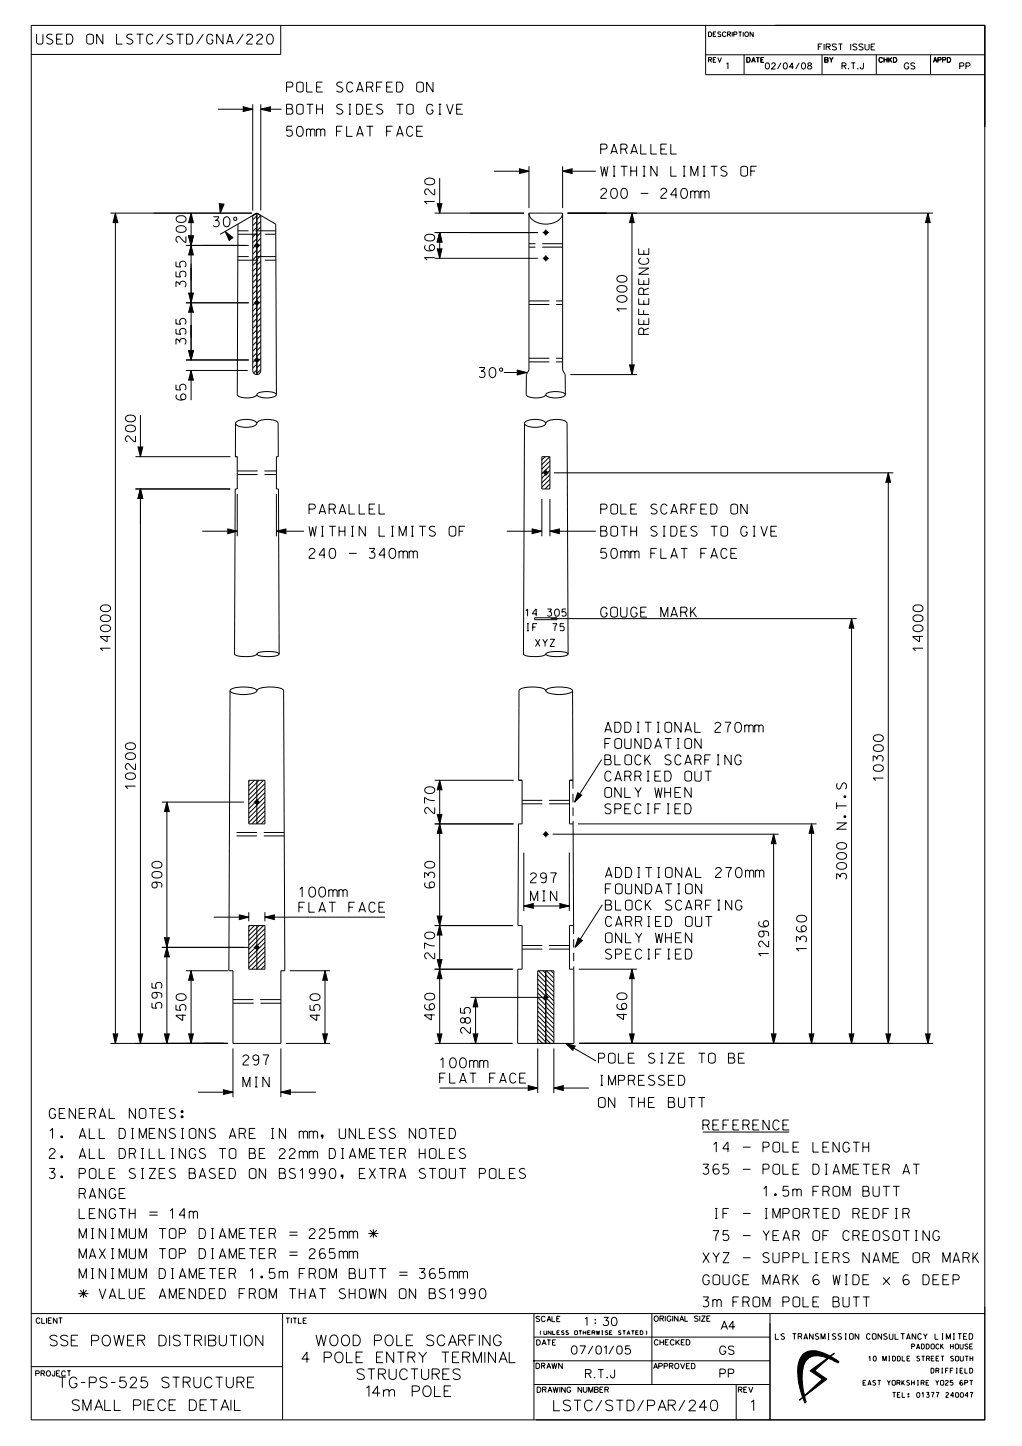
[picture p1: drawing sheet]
<svg xmlns="http://www.w3.org/2000/svg" width="210mm" height="297mm" viewBox="0 0 210 297" stroke-linecap="round" stroke-linejoin="round" font-family="sans-serif">
<g fill="none" stroke="#000" stroke-width=".21">
<path d="M6.4 5.2h196v286.4h-196zM57.7 5.2v6h-51.3M145 11.3h57.4M145 5.2v10.1h57.4M152.9 11.3v4M159.2 5.2h43.2v20.9v-20.9h-42.9M168.9 11.3v4M180.1 11.3v4M191.2 11.3v4M44.8 22.4h7.1M51.9 21.4v21.8M53.6 21.4v21.8"/>
<path d="M53.6 22.4h4.3M90.3 36.6v7.2M101.5 35.2h7.2M108.7 34.1v8.7M115.6 35.2h6.8M115.6 34.1v8.7M22.7 43.8h29.1M23.7 43.8v170.5M38.2 50.4h12.9M39.3 43.8v30.1M43.9 44.5h1l-.1 .4-.5 .4a.66 .66 0 0 1 .7 .9 .66 .66 0 0 1-1.1 .1M46.2 44.6l.3-.1a1.09 1.09 0 0 1 .8 1 1.09 1.09 0 0 1-.7 1.1h-.1a1.28 1.28 0 0 1-.3-2z"/>
<path d="M48.1 44.7l.2-.1 .3 .1v.5l-.3 .1-.2-.1zM48.9 46l-.1 35.1a2.88 2.88 0 0 0 2.7 .6l1-.3 .3-.3M52.1 43.8l-.2 .2M52.8 43.8l.8 .5v31.8a.83 .83 0 0 1-.8 .8M52.8 43.8l-.9 .5v31.8a.86 .86 0 0 0 .9 .8M52.8 44.3l-.9 .9M52.8 45.5l-.9 .9M52.8 46.7l-.9 .8M52.8 47.8l-.9 .9M52.8 49l-.9 .8M52.8 50.2l-.9 .8M52.8 51.4l-.9 .8"/>
<path d="M52.8 52.5l-.9 .9M52.8 53.7l-.9 .8M52.8 54.9l-.9 .8M52.8 56.1l-.9 .8M52.8 57.2l-.9 .9M52.8 58.4l-.9 .8M52.8 59.6l-.9 .8M52.8 43.8l3.9 2.2 .1 35.1M52.8 43.8l-7.5 4.3M52.8 43.8v33.1M52.9 43.8l-.1 .1M53.6 44.2l-.8 .9"/>
<path d="M53.6 45.4l-.8 .8M53.6 46.6l-.8 .8M53.6 47.8l-.8 .8M53.6 48.9l-.8 .9M53.6 50.1l-.8 .8M53.6 51.3l-.8 .8M53.6 52.5l-.8 .8M53.6 53.6l-.8 .9M53.6 54.8l-.8 .8M53.6 56l-.8 .8M53.6 57.1l-.8 .9M53.6 58.3l-.8 .9"/>
<path d="M53.6 59.5l-.8 .8M89.3 43.8h18.4M89.3 47.8h21.2M89.3 53.1h21.2M90.3 47.8v5.3M108.7 43.8h6.9M108.7 43.8v32.2l-.5 .9-.1 4.2a2.92 2.92 0 0 0 2.8 .6l1-.3 .2-.3M108.7 43.8a3.1 3.1 0 0 0 3.4 2.2 3.1 3.1 0 0 0 3.5-2.2M115.6 43.8v32.2l.5 .9 .1 4.2M116.6 43.8h75.1M129.9 43.8v33.1M190.7 43.8v170.5"/>
<path d="M38.2 73.9h12.9M38.2 62.2h12.9M38.2 76.1h12.7M39.3 76.1v6.1M52.8 60.7l-.9 .9M52.8 61.9l-.9 .9M52.8 63.1l-.9 .8M52.8 64.2l-.9 .9M52.8 65.4l-.9 .8M52.8 66.6l-.9 .8M52.8 67.8l-.9 .8M52.8 68.9l-.9 .9"/>
<path d="M52.8 70.1l-.9 .8M52.8 71.3l-.9 .8M52.8 72.5l-.9 .8M52.8 73.6l-.9 .9M52.8 74.8l-.9 .8M52.8 76l-.9 .8M53.6 60.6l-.8 .9M53.6 61.8l-.8 .8M53.6 63l-.8 .8M53.6 64.2l-.8 .8M53.6 65.3l-.8 .9M53.6 66.5l-.8 .8"/>
<path d="M53.6 67.7l-.8 .8M53.6 68.9l-.8 .8M53.6 70l-.8 .9M53.6 71.2l-.8 .8M53.6 72.4l-.8 .8M53.6 73.6l-.8 .8M53.6 74.7l-.8 .9M53.6 75.9l-.8 .8M98.5 75.5h1.1a.86 .86 0 0 1-.7 .7 .67 .67 0 0 1 .7 .9 .67 .67 0 0 1-1.1 .2M100.9 75.6l.4-.1a1.19 1.19 0 0 1 0 2.1h-.2a1.26 1.26 0 0 1-.2-2zM103.5 76.5h4.7M117.2 76.9h13.7"/>
<path d="M27.8 93.8h19.5M28.9 85.3v8.5M48.4 87v6.8h.4v6.6h-.5l-.1 33.9a4.1 4.1 0 0 0 3.2 .5l1.1-.2 .3-.3M48.4 87a2.17 2.17 0 0 0 2.2 .8l1.2-.2a1.14 1.14 0 0 0 1-.6M48.4 87a2.17 2.17 0 0 1 2.2-.9l1.2 .2a1.14 1.14 0 0 1 1 .7M52.8 87a2.9 2.9 0 0 1 3-.8l.4 .1a1.08 1.08 0 0 1 .9 .7l.1 6.8h-.4v6.6h.4l.2 33.9M52.8 81.1a2.88 2.88 0 0 0 2.8 .6l.9-.3 .3-.3M52.8 81.1a2.93 2.93 0 0 1 2.8-.6l.9 .2 .3 .4M107.8 87a2.17 2.17 0 0 0 2.2 .8l1.2-.2a1.14 1.14 0 0 0 .9-.6M107.8 87a2.17 2.17 0 0 1 2.2-.9l1.2 .2a1.14 1.14 0 0 1 .9 .7M107.8 87l-.2 47.3a4.1 4.1 0 0 0 3.1 .5l1.1-.2 .3-.3M111.3 93.8h1.7v6.6h-1.7z"/>
<path d="M112 93.8l-.7 .7M112.1 81.1a2.88 2.88 0 0 0 2.8 .6l1-.3 .3-.3M112.1 81.1a2.93 2.93 0 0 1 2.8-.6l1 .2 .3 .4M112.1 87a2.91 2.91 0 0 1 3.1-.8l.4 .1a1.08 1.08 0 0 1 .9 .7l.2 47.3M113 93.8l-1.7 1.7M113 99.4l-1 1M113 94.7l-1.7 1.7M113 95.7l-1.7 1.6M113 96.6l-1.7 1.6M113 97.5l-1.7 1.7M113 98.5l-1.7 1.6M113.8 97.1h69.8"/>
<path d="M182.5 97.1v117.2M27.8 100.4h19.5M28.9 100.4v113.9M41.6 109.1h7.2M48.8 101.5v8.6M56.8 101.5v8.6M56.8 109.1h5.7M104.1 109.1h7.2M111.3 102.5v7.6M113 102.5v7.6M113 109.1h9.4M113 100.3l-.1 .1"/>
<path d="M52.8 134.3a4.1 4.1 0 0 0 3.1 .5l1.2-.2 .3-.3M52.8 134.3a4.3 4.3 0 0 1 3.1-.5l1.2 .3 .3 .2M109.9 126.9h4.5v.4h-4.5zM112.1 134.3a4.1 4.1 0 0 0 3.2 .5l1.1-.2 .3-.3M112.1 134.3a4.3 4.3 0 0 1 3.2-.5l1.1 .3 .3 .2M113.2 127.1h62.8M175 127.1v87.2M47.3 141.9l-.3 57.5h.9v14.9M47.3 141.9a3.3 3.3 0 0 0 2.7 .8 4.6 4.6 0 0 0 2.7-.7l.1-.1M47.3 141.9a2.99 2.99 0 0 1 2.7-.8 4.2 4.2 0 0 1 2.7 .6l.1 .2M52.8 141.9a2.99 2.99 0 0 1 2.7-.8 4.2 4.2 0 0 1 2.7 .6l.3 57.7h-.8v14.9h-9.8M112.1 141.9a2.99 2.99 0 0 0-2.7-.8 4.2 4.2 0 0 0-2.7 .6l-.1 18.6h.7v8.9h-.8l-.1 20.9h.9v9h-.9v15.2h11.5v-15.2h-.9v-9h.9l-.1-20.9h-.8v-8.9h.7v-18.4"/>
<path d="M112.1 141.9a3.3 3.3 0 0 0 2.8 .8 4.6 4.6 0 0 0 2.7-.7l.1-.1M112.1 141.9a2.99 2.99 0 0 1 2.8-.8 4.2 4.2 0 0 1 2.7 .6l.1 .2M123.6 156l-5.5 8.7M33.3 164.7h16.8M34.3 164.7v49.6M51.1 160.3h3.3v8.9h-3.3zM51.3 160.3l-.2 .2M52.3 160.3l-1.2 1.1M52.8 160.3v8.9M53.2 160.3l-2.1 2.1M54.2 160.3l-3.1 3M54.4 160.9l-3.3 3.3"/>
<path d="M54.4 161.9l-3.3 3.3M54.4 162.8l-3.3 3.3M54.4 163.7l-3.3 3.4M54.4 164.7l-3.3 3.3M54.4 165.6l-3.3 3.3M54.4 167.5l-1.7 1.7M54.4 166.5l-2.6 2.7M54.4 168.4l-.7 .8M89.3 169.2h16.2M89.3 160.3h16.3M90.3 160.3v54M107.6 175.1v12"/>
<path d="M113.6 171.3h46.4M117 175.1v12M118.8 169.2h49M159 171.3v43M166.8 169.2v45.1M33.3 194.6h17.8M38.2 199.4h8.6M39.3 199.4v14.9M43.9 188.4h7.2M51.1 190.1h3.3v9h-3.3zM51.1 187.4v1.8M51.3 190.1l-.2 .2"/>
<path d="M52.3 190.1l-1.2 1.2M52.8 190.1v9M53.2 190.1l-2.1 2.1M54.2 190.1l-3.1 3M54.4 190.7l-3.3 3.4M54.4 191.7l-3.3 3.3M54.4 192.6l-3.3 3.4M54.4 193.6l-3.3 3.3M54.4 194.5l-3.3 3.3M54.4 195.4l-3.3 3.4M54.4 197.3l-1.7 1.8M54.4 196.4l-2.6 2.7"/>
<path d="M54.4 187.4v1.8M54.4 188.4h24.7M54.4 198.3l-.7 .8M59.5 199.4h8.3M66.8 199.4v14.9M89.3 190.1h16.1M89.3 199.1h16.1M107.6 186.1h9.4M110.6 199.4l1.6 1.5M111.6 199.4l.6 .6M112.1 199.4v14.9M112.3 199.4l1.5 1.5"/>
<path d="M113.2 199.4l.6 .6M118.9 199.1h12M123.8 185.8l-5.6 8.8M129.9 199.1v15.2M22.7 214.3h24.1M47.9 214.3h.1M47.9 215.3v10.1M57.7 215.3v10.1M58.7 214.3h9.1M89.3 214.3h16M96.7 204.9h14.8M97.7 204.9v9.4"/>
<path d="M110.5 200.2l1.7 1.7M110.5 201.1l1.7 1.7M110.5 202.1l1.7 1.7M110.5 203l1.7 1.7M110.5 203.9l1.7 1.7M110.5 204.9l1.7 1.7M110.5 205.8l1.7 1.7M110.5 206.8l1.7 1.6M110.5 207.7l1.7 1.7M110.5 208.6l1.7 1.7M110.5 209.5l1.7 1.8M110.5 210.5l1.7 1.7"/>
<path d="M110.5 211.4l1.7 1.7M110.5 214.2l.1 .1M110.5 213.3l1 1M110.5 214.3v-14.9h3.3v14.9M110.5 215.3v9.2M110.5 212.4l1.7 1.7M112.1 200.1l1.7 1.8M112.1 201.1l1.7 1.7M112.1 202l1.7 1.7M112.1 203l1.7 1.7M112.1 203.9l1.7 1.7M112.1 204.8l1.7 1.7"/>
<path d="M112.1 205.8l1.7 1.7M112.1 206.7l1.7 1.7M112.1 207.7l1.7 1.7M112.1 208.6l1.7 1.7M112.1 209.5l1.7 1.7M112.1 210.5l1.7 1.7M112.1 211.4l1.7 1.7M112.1 212.3l1.7 1.7M112.1 213.3l1 1M112.1 214.2l.1 .1M113.8 215.3v9.2M116.2 214.3l6.2 3.6"/>
<path d="M119 214.3h72.7M40.7 224.3h7.2M57.7 224.3h7.2M90.3 223.5h20.2M113.8 223.5h7.2M144.4 232.5h17.8M6.4 269.8h196M58.1 269.8v21.8M109.7 274.6h48.5M109.7 279.5h48.5M109.7 269.8v21.8M133.9 269.8v14.6"/>
<path d="M158.2 269.8v21.8M202.4 268.4v23.2h-92.3M6.4 280.7h51.7M109.7 284.4h48.5M151.3 284.4v7.2M151.7 285.4h.7l.1-.3-.3-.2h-.5v1.1M152.1 285.4l.4 .6M152.8 285.4h.4M153.5 284.9h-.7v1.1h.7M153.8 284.9l.5 1.1 .4-1.1M191.3 281h.4l.2 .3v.5l-.2 .2h-.4zM192.3 281.5h.4"/>
<path d="M192.7 281.5l.2-.2-.1-.2-.5-.1v1M192.7 281.5l.2 .5M193.5 281h.2M193.5 282h.2M193.6 281v1M194.3 281.5h.4M194.9 281h-.6v1M195.3 281.5h.4M195.9 281h-.6v1M196.5 281h.2M196.5 282h.2M196.6 281v1"/>
<path d="M197.3 281.5h.4M197.8 281h-.5v1h.6M198.3 281v1h.5M199.2 281h.4l.2 .3v.5l-.2 .2h-.4z"/>
<circle cx="103" cy="75.9" r=".35"/>
</g>
<g fill="#000" stroke="#000" stroke-width=".21">
<path d="M49.9 21.9l2 .5-2 .5zM53.6 22.4l2.1-.5v1zM106.6 34.6l2.1 .6-2.1 .5zM115.6 35.2l2.1-.6v1.1zM23.7 43.8l.5 2h-1zM39.3 50.4l.5 2.1h-1.1zM38.7 48.4h1.1l-.5 2zM39.3 43.8l.5 2h-1.1zM45 41.7l1.1 .1-.8 2zM46.3 47.6l1.6 1.3-.8 .6zM90.3 47.8l.5 2h-1zM89.8 51h1l-.5 2.1z"/>
<path d="M89.8 41.7h1l-.5 2.1zM129.9 43.8l.5 2h-1.1zM190.7 43.8l.5 2h-1.1zM39.3 62.2l.5 2h-1.1zM38.7 71.9h1.1l-.5 2zM39.3 76.1l.5 2.1h-1.1zM38.7 60.1h1.1l-.5 2.1zM106.2 76l2 .5-2 .5zM129.3 74.9h1.1l-.5 2zM28.3 91.7h1.1l-.5 2.1zM182.5 97.1l.5 2.1h-1zM28.9 100.4l.5 2.1h-1.1z"/>
<path d="M46.7 108.6l2.1 .5-2.1 .5zM56.8 109.1l2-.5v1zM109.3 108.6l2 .5-2 .5zM113 109.1l2-.5v1zM175 127.1l.5 2h-1.1zM34.3 164.7l.5 2.1h-1zM90.3 160.3l.5 2h-1zM90.3 169.2l.5 2.1h-1zM89.8 167.2h1l-.5 2zM118.7 162.7l.9 .6-1.5 1.4zM159 171.3l.5 2.1h-1zM166.8 169.2l.5 2.1h-1.1z"/>
<path d="M34.3 194.6l.5 2h-1zM33.8 192.5h1l-.5 2.1zM49.1 187.9l2 .5-2 .5zM54.4 188.4l2.1-.5v1zM90.3 190.1l.5 2.1h-1zM89.8 188.1h1l-.5 2zM89.8 197h1l-.5 2.1zM107.6 186.1l2.1-.5v1zM114.9 185.6l2.1 .5-2.1 .5zM118.9 192.5l.8 .6-1.5 1.5zM23.2 212.3h1l-.5 2zM28.3 212.3h1.1l-.5 2z"/>
<path d="M33.8 212.3h1l-.5 2zM39.3 199.4l.5 2h-1.1zM38.7 212.3h1.1l-.5 2zM66.8 199.4l.5 2h-1zM66.3 212.3h1l-.5 2zM90.3 199.1l.5 2h-1zM89.8 212.3h1l-.5 2zM97.7 204.9l.5 2h-1zM97.2 212.3h1l-.5 2zM116.2 214.3l2.1 .6-.5 .9zM129.9 199.1l.5 2h-1.1zM129.3 212.3h1.1l-.5 2z"/>
<path d="M158.5 212.3h1l-.5 2zM166.2 212.3h1.1l-.5 2zM174.4 212.3h1.1l-.5 2zM182 212.3h1l-.5 2zM190.1 212.3h1.1l-.5 2zM45.8 223.8l2.1 .5-2.1 .5zM57.7 224.3l2.1-.5v1zM108.4 223l2.1 .5-2.1 .5zM113.8 223.5l2.1-.5v1zM163.9 280.9l1 .3zM164.9 281.2h.1z"/>
<path d="M109.6 279.4l.2 .2z" fill-rule="evenodd"/>
<path d="M165 278.2l.8 1.1-.5 .7-.3 .8-1-.2 .4-1.6z" fill-rule="evenodd"/>
<path d="M165 278.2l.2-.2 .8 1.1-.2 .2z" fill-rule="evenodd"/>
<path d="M165.2 278l1.2-.5h1v1l-.8 .2-.6 .4z" fill-rule="evenodd"/>
<path d="M167.4 277.5h.2l.1 1h-.3z" fill-rule="evenodd"/>
<path d="M167.6 277.5l2.2 .7-.1 .6-2-.3z" fill-rule="evenodd"/>
<path d="M169.8 278.2h.2l-.1 .7-.2-.1z" fill-rule="evenodd"/>
<path d="M169.6 278.7l.1 .1z" fill-rule="evenodd"/>
<path d="M170 278.2l.6 .3-.5 .4h-.2z" fill-rule="evenodd"/>
<path d="M170.3 279l.4-.4 .9 .5-.1 .4z" fill-rule="evenodd"/>
<path d="M171.6 279.1l.2 .2-.1 .4-.3-.2z" fill-rule="evenodd"/>
<path d="M166.4 281.5l5-3.6-4 3.6 2.5 1.8-5.6 4.3 4.7-4.3z" fill-rule="evenodd"/>
<path d="M171.4 279.5l.1 .1z" fill-rule="evenodd"/>
<path d="M171.8 279.3l.6 .4-.2 .3-.5-.3z" fill-rule="evenodd"/>
<path d="M164.1 283.8h.8v.3l-.8 .1z" fill-rule="evenodd"/>
<path d="M163.9 280.9l1.1 .3-.1 2.6h-.8z" fill-rule="evenodd"/>
<path d="M164.1 284.2l.8-.1 .3 2.1-.5 .2z" fill-rule="evenodd"/>
<path d="M164.8 286.7l.5-.2v.2l-.4 .3z" fill-rule="evenodd"/>
<path d="M164 280.6l1 .2v.4l-1.1-.3z" fill-rule="evenodd"/>
<path d="M164.7 286.4l.5-.2 .1 .3-.5 .2z" fill-rule="evenodd"/>
<path d="M165 287.1l.3-.3 .4 1.2-.3 .2z" fill-rule="evenodd"/>
<circle cx="52.8" cy="50.4" r=".36"/>
<circle cx="112.1" cy="53.1" r=".36"/>
<circle cx="112.1" cy="47.8" r=".36"/>
<circle cx="52.8" cy="62.2" r=".36"/>
<circle cx="52.8" cy="74" r=".36"/>
<circle cx="112.1" cy="97.1" r=".36"/>
<circle cx="52.8" cy="164.7" r=".36"/>
<circle cx="112.2" cy="171.3" r=".36"/>
<circle cx="52.8" cy="194.6" r=".36"/>
<circle cx="112.2" cy="204.9" r=".36"/>
</g>
<g fill="none" stroke="#000" stroke-width=".21" stroke-dasharray="4.2 1.4" stroke-linecap="butt">
<path d="M48.9 53.4h7.8M48.9 48.1h7.8M52.1 50.4h1.3M52.8 49.8v1.2M56.7 47.4h-7.8M56.7 52.7h-7.8M111.5 47.8h1.3M111.5 53.1h1.3M112.1 47.1v1.3M112.1 52.4v1.3M115.6 50.8h-6.9M115.6 50.1h-6.9"/>
<path d="M52.1 62.2h1.3M52.1 73.9h1.3M52.8 61.6v1.2M52.8 73.3v1.3M108.7 62.5h6.9M108.7 61.8h6.9M108.7 74.3h6.9M108.7 73.6h6.9M48.8 97.5h8M48.8 96.7h8M111.5 97.1h1.3M112.1 96.5v1.3"/>
<path d="M52.1 164.7h1.3M52.8 164.1v1.3M58.4 171h-11.2M58.4 171.7h-11.2M112.1 170.7v1.3M112.8 171.3h-1.3M117 165.1h-9.7M117 164.4h-9.7M52.1 194.6h1.3M52.8 194v1.2M117 194.9h-9.7M117 194.2h-9.7"/>
<path d="M47.9 205.3h9.8M57.7 206.1h-9.8M112.1 204.2v1.3M112.8 204.9h-1.3"/>
</g>
<path d="M117.7 160.3l.1 8.9M117.9 190.1v9" fill="none" stroke="#000" stroke-width=".21" stroke-dasharray="1.7 1.1" stroke-linecap="butt"/>
<g font-size="2.2">
<text x="10.3" y="276.4">SSE POWER DISTRIBUTION</text>
<text x="62" y="279.9">4 POLE ENTRY TERMINAL</text>
<text x="65" y="276.4">WOOD POLE SCARFING</text>
<text x="12.1" y="285">TG-PS-525 STRUCTURE</text>
<text x="73.4" y="283.4">STRUCTURES</text>
<text x="75.3" y="286.8">14m POLE</text>
<text x="14.8" y="289.7">SMALL PIECE DETAIL</text>
<text x="113.8" y="289.8">LSTC/STD/PAR/240</text>
<text x="154.4" y="289.8">1</text>
</g>
<g font-size="2.1">
<text x="7.5" y="9.1">USED ON LSTC/STD/GNA/220</text>
<text x="58.9" y="23.5">BOTH SIDES TO GIVE</text>
<text x="58.9" y="18.9">POLE SCARFED ON</text>
<text x="58.9" y="28">50mm FLAT FACE</text>
<text x="123.4" y="31.6">PARALLEL</text>
<text x="123.4" y="40.7">200 - 240mm</text>
<text x="123.4" y="36.2">WITHIN LIMITS OF</text>
<text x="89.3" y="42.1" transform="rotate(-90 89.3 42.1)">120</text>
<text x="38.2" y="49.8" transform="rotate(-90 38.2 49.8)">200</text>
<text x="89.3" y="53.6" transform="rotate(-90 89.3 53.6)">160</text>
<text x="133.3" y="52.2" transform="rotate(-90 133.3 52.2)">E</text>
<text x="38.2" y="59" transform="rotate(-90 38.2 59)">355</text>
<text x="133.3" y="58.4" transform="rotate(-90 133.3 58.4)">ENC</text>
<text x="128.8" y="64.1" transform="rotate(-90 128.8 64.1)">1000</text>
<text x="133.3" y="64.6" transform="rotate(-90 133.3 64.6)">FE</text>
<text x="133.3" y="60.5" transform="rotate(-90 133.3 60.5)">R</text>
<text x="38.2" y="70.7" transform="rotate(-90 38.2 70.7)">355</text>
<text x="133.3" y="68.7" transform="rotate(-90 133.3 68.7)">R</text>
<text x="133.3" y="66.6" transform="rotate(-90 133.3 66.6)">E</text>
<text x="38.2" y="82.2" transform="rotate(-90 38.2 82.2)">65</text>
<text x="27.8" y="90.7" transform="rotate(-90 27.8 90.7)">200</text>
<text x="63.5" y="105.6">PARALLEL</text>
<text x="123.5" y="105.6">POLE SCARFED ON</text>
<text x="63.5" y="110.1">WITHIN LIMITS OF</text>
<text x="123.5" y="110.1">BOTH SIDES TO GIVE</text>
<text x="63.5" y="114.7">240 - 340mm</text>
<text x="123.5" y="114.7">50mm FLAT FACE</text>
<text x="123.4" y="126.8">GOUGE MARK</text>
<text x="22.7" y="133.8" transform="rotate(-90 22.7 133.8)">14000</text>
<text x="189.6" y="133.8" transform="rotate(-90 189.6 133.8)">14000</text>
<text x="124.3" y="153.8">FOUNDATION</text>
<text x="124.3" y="150.4">ADDITIONAL 270mm</text>
<text x="124.3" y="160.5">CARRIED OUT</text>
<text x="124.3" y="157.1">BLOCK SCARFING</text>
<text x="181.5" y="160.5" transform="rotate(-90 181.5 160.5)">10300</text>
<text x="27.8" y="162.2" transform="rotate(-90 27.8 162.2)">10200</text>
<text x="89.3" y="167.1" transform="rotate(-90 89.3 167.1)">270</text>
<text x="124.3" y="167.2">SPECIFIED</text>
<text x="124.3" y="163.8">ONLY WHEN</text>
<text x="173.9" y="170.3" transform="rotate(-90 173.9 170.3)">N.T.S</text>
<text x="33.3" y="182.4" transform="rotate(-90 33.3 182.4)">900</text>
<text x="61.4" y="184.2">100mm</text>
<text x="89.3" y="182.4" transform="rotate(-90 89.3 182.4)">630</text>
<text x="109" y="185.1">MIN</text>
<text x="109" y="181.3">297</text>
<text x="124.4" y="183.6">FOUNDATION</text>
<text x="124.4" y="180.2">ADDITIONAL 270mm</text>
<text x="173.9" y="180.6" transform="rotate(-90 173.9 180.6)">3000</text>
<text x="61.4" y="187.4">FLAT FACE</text>
<text x="124.4" y="190.3">CARRIED OUT</text>
<text x="124.4" y="186.9">BLOCK SCARFING</text>
<text x="89.3" y="196.9" transform="rotate(-90 89.3 196.9)">270</text>
<text x="124.4" y="197">SPECIFIED</text>
<text x="124.4" y="193.6">ONLY WHEN</text>
<text x="157.9" y="196.6" transform="rotate(-90 157.9 196.6)">1296</text>
<text x="165.7" y="195.5" transform="rotate(-90 165.7 195.5)">1360</text>
<text x="33.3" y="207.1" transform="rotate(-90 33.3 207.1)">595</text>
<text x="38.2" y="209.6" transform="rotate(-90 38.2 209.6)">450</text>
<text x="65.8" y="209.6" transform="rotate(-90 65.8 209.6)">450</text>
<text x="89.3" y="209.5" transform="rotate(-90 89.3 209.5)">460</text>
<text x="128.8" y="209.4" transform="rotate(-90 128.8 209.4)">460</text>
<text x="96.7" y="212.2" transform="rotate(-90 96.7 212.2)">285</text>
<text x="49.9" y="218.7">297</text>
<text x="90.3" y="219.3">100mm</text>
<text x="123" y="218.4">POLE SIZE TO BE</text>
<text x="49.9" y="223.3">MIN</text>
<text x="90.3" y="222.5">FLAT FACE</text>
<text x="123" y="227.5">ON THE BUTT</text>
<text x="123" y="222.9">IMPRESSED</text>
<text x="10.1" y="233.8">1. ALL DIMENSIONS ARE IN mm, UNLESS NOTED</text>
<text x="10.1" y="229.7">GENERAL NOTES:</text>
<text x="144.4" y="232.1">REFERENCE</text>
<text x="10.1" y="238">2. ALL DRILLINGS TO BE 22mm DIAMETER HOLES</text>
<text x="145.4" y="236.6">14 - POLE LENGTH</text>
<text x="10.1" y="242.1">3. POLE SIZES BASED ON BS1990, EXTRA STOUT POLES</text>
<text x="144.4" y="241.2">365 - POLE DIAMETER AT</text>
<text x="150.9" y="245.7">1.5m FROM BUTT</text>
<text x="13" y="246.2">RANGE</text>
<text x="13.2" y="250.3">LENGTH = 14m</text>
<text x="145.4" y="250.3">IF - IMPORTED REDFIR</text>
<text x="12.9" y="254.4">MINIMUM TOP DIAMETER = 225mm *</text>
<text x="145.4" y="254.8">75 - YEAR OF CREOSOTING</text>
<text x="12.8" y="258.5">MAXIMUM TOP DIAMETER = 265mm</text>
<text x="12.9" y="262.6">MINIMUM DIAMETER 1.5m FROM BUTT = 365mm</text>
<text x="144.4" y="263.9">GOUGE MARK 6 WIDE x 6 DEEP</text>
<text x="144.4" y="259.3">XYZ - SUPPLIERS NAME OR MARK</text>
<text x="12.8" y="266.7">* VALUE AMENDED FROM THAT SHOWN ON BS1990</text>
<text x="144.4" y="268.4">3m FROM POLE BUTT</text>
</g>
<g font-size="1.7">
<text x="120.2" y="272.3">1 : 30</text>
<text x="148.2" y="273.1">A4</text>
<text x="117.4" y="278.1">07/01/05</text>
<text x="147.9" y="278.2">GS</text>
<text x="120.3" y="283">R.T.J</text>
<text x="147.9" y="282.9">PP</text>
</g>
<g font-size="1.5">
<text x="107.9" y="126.6">14</text>
<text x="108" y="129.6">IF</text>
<text x="112.5" y="126.6">305</text>
<text x="113.6" y="129.6">75</text>
<text x="110" y="132.8">XYZ</text>
</g>
<g font-size="1.3">
<text x="168.1" y="10.3">FIRST ISSUE</text>
<text x="149.3" y="14.2">1</text>
<text x="157.3" y="14.2">02/04/08</text>
<text x="173" y="14.2">R.T.J</text>
<text x="185.8" y="14.2">GS</text>
<text x="197.2" y="14.2">PP</text>
</g>
<text font-size="1.2" x="159.3" y="275.1">LS TRANSMISSION CONSULTANCY LIMITED</text>
<g font-size="1.1">
<text x="7.4" y="271.8">CLIENT</text>
<text x="58.8" y="271.8">TITLE</text>
<text x="110.1" y="271.4">SCALE</text>
<text x="134.4" y="271.4">ORIGINAL SIZE</text>
<text x="110.2" y="281.1">DRAWN</text>
<text x="110.3" y="276.3">DATE</text>
<text x="134.3" y="281.1">APPROVED</text>
<text x="134.5" y="276.3">CHECKED</text>
<text x="7.3" y="282.7">PROJECT</text>
<text x="110.4" y="286">DRAWING NUMBER</text>
</g>
<g font-size="1">
<text x="145.6" y="7.5">DESCRIPTION</text>
<text x="145.6" y="12.8">REV</text>
<text x="153.5" y="12.8">DATE</text>
<text x="169.5" y="12.8">BY</text>
<text x="180.6" y="12.8">CHKD</text>
<text x="191.8" y="12.8">APPD</text>
<text x="178.4" y="279.5">10 MIDDLE STREET SOUTH</text>
<text x="187.3" y="277.1">PADDOCK HOUSE</text>
<text x="177.3" y="284.5">EAST YORKSHIRE YO25 6PT</text>
<text x="183.4" y="287">TEL: 01377 240047</text>
</g>
<text font-size=".8" x="110.9" y="274.1">(UNLESS OTHERWISE STATED)</text>
</svg>
